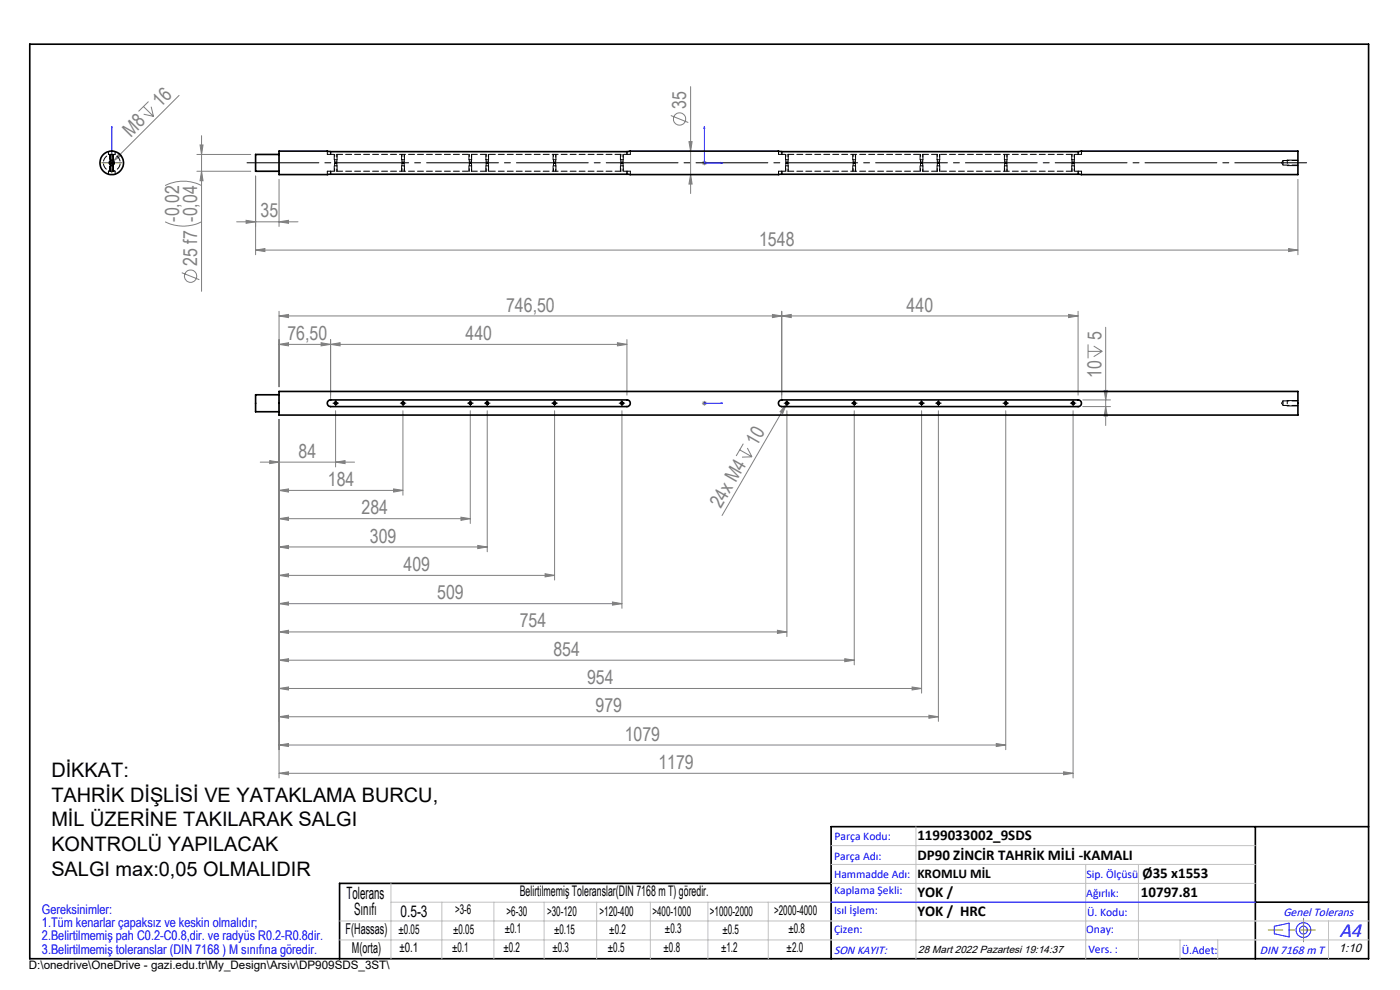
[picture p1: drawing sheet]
<svg xmlns="http://www.w3.org/2000/svg" width="297mm" height="210mm" viewBox="0 0 297 210" stroke-linecap="round" stroke-linejoin="round" font-family="sans-serif">
<g fill="none" stroke="#808080" stroke-width=".21">
<path d="M146.5 18.4v22.7M23.2 34.6h1M23.4 34.2l.7 .7M23.7 34v1.1M24.1 34.2l-.7 .7M25.3 32.5l.5 .5-1.7 1.1zM30.4 22.6l2.2 2.1M30.5 24.2l2.1 .5M31.5 21.5l-2.1 2.1M32.1 22.6l.5 2.1M35 39.4a8.6 8.6 0 0 1 7.8 0M38 20.2l-14.7 14.8"/>
<path d="M41.8 32.8h11.4M41.8 36.3h11.4M42.4 30.8h.7l-.3 2zM42.8 36.3l.3 2h-.7zM42.8 28.8v33M54.2 37.4v16.6M59.2 38.1v9.9M142.3 24.5l3.7 1.5M146.2 30h.6l-.3 2.1zM146.5 37l.3 2h-.6zM148.9 34.6h1M149.1 34.2l.7 .7"/>
<path d="M149.4 34v1.1M149.8 34.2l-.7 .7M275.3 38.1v15.9M35 47.1a8.6 8.6 0 0 0 7.8 0M38.6 57.8l3.7 1.5M50.2 47.1h13M52.2 46.7l2 .4-2 .3zM54.2 53l2-.3v.7zM54.2 53h221.1M59.2 47.1l2-.4v.7zM273.4 52.7l1.9 .3-1.9 .4zM59.2 73.1l2-.4v.7z"/>
<path d="M59.2 67l2-.3v.7zM59.2 66v16M68.1 72.7l2 .4-2 .3zM70.1 73.1l2-.4v.7zM70.1 72v12.6M131 72.7l2 .4-2 .3zM133 73.1h-73.8M133 72v11.8M163.9 66.7l1.9 .3-1.9 .4zM165.8 67l2.1-.3v.7zM165.8 66v18.6M226.7 66.7l2 .3-2 .4z"/>
<path d="M228.7 67h-169.5M228.7 66v17.8M230.8 73.1v2.9M230.8 74.5h3M232 73.4l1.8 1.1M233.8 74.5l-1.8 1.2M234.6 69.4v20.9M55.2 98h20M57.2 97.7l2 .3-2 .3zM59.2 89v76M71.2 98l2-.3v.6zM71.2 87.1v12"/>
<path d="M85.5 87.1v17.9M99.8 87.1v23.9M103.4 87.1v29.9M117.7 87.1v35.9M131.9 87.1v41.9M148.9 85.5h1M149.1 85.2l.7 .7M149.4 85v1M149.8 85.2l-.7 .7M156.9 95.4l2.6 1.5M157.7 94.1l-1.5 2.6M158.5 95l1 1.9"/>
<path d="M159.5 96.9l-2.1 .1M166.8 85.8l-.7 1.9-.6-.4zM166.8 85.8l-13.6 23.6M166.9 87.1v47.9M167.1 85.3l-.3 .5M181.2 87.1v53.9M195.5 87.1v59.9M199.1 87.1v65.9M213.4 87.1v71.9M227.6 87.1v77.9M229.7 84.8h5.9M229.7 86.2h5.9"/>
<path d="M234.2 82.8h.7l-.3 2zM234.6 86.2l.3 2.1h-.7zM59.2 104l2-.3v.7zM59.2 110l2-.3v.7zM59.2 116l2-.3v.7zM59.2 104h26.3M59.2 110h40.6M59.2 116h44.2M83.5 103.7l2 .3-2 .4zM97.8 109.7l2 .3-2 .4zM101.4 115.7l2 .3-2 .4zM59.2 122.1l2-.4v.7z"/>
<path d="M59.2 128l2-.3v.7zM59.2 134l2-.3v.7zM59.2 122.1h58.5M59.2 128h72.7M59.2 134h107.7M115.6 121.7l2.1 .4-2.1 .3zM129.9 127.7l2 .3-2 .4zM164.9 133.7l2 .3-2 .4zM179.2 139.7l2 .3-2 .4zM59.2 140l2-.3v.7zM59.2 146l2-.3v.7zM59.2 152l2-.3v.7z"/>
<path d="M59.2 158l2-.3v.7zM59.2 140h122M59.2 146h136.3M59.2 152h139.9M59.2 158h154.2M193.5 145.7l2 .3-2 .4zM197.1 151.7l2 .3-2 .4zM211.3 157.7l2.1 .3-2.1 .4zM59.2 164l2-.3v.7zM59.2 164h168.4M225.6 163.7l2 .3-2 .4z"/>
<circle cx="144.2" cy="25.3" r="1.31"/>
<circle cx="40.4" cy="58.6" r="1.3"/>
</g>
<g fill="none" stroke="#00f" stroke-width=".21">
<path d="M23.7 34.5v.1zM23.7 26.8v.4v-.4M23.7 34.6h.1M23.7 26.8v7.8M149.4 26.8l.1 .4h-.2zM149.4 26.8v7.8h3.9M152.9 34.5l.4 .1h-.4zM149.3 85.5h.2zM149.4 85.5h.1M149.4 85.5h3.9M153.3 85.5h-.4h.4M176.3 191.4h90"/>
<path d="M270.3 196.5l3.2-.7v2.9l-3.2-.6z"/>
<circle cx="276.5" cy="197.3" r="1.57"/>
<circle cx="276.5" cy="197.3" r=".83"/>
</g>
<g fill="none" stroke="#000" stroke-width=".21">
<path d="M23.1 34.7a.57 .57 0 0 1 .5-.7 .57 .57 0 0 1 .7 .6 .57 .57 0 0 1-.7 .5M23.4 32.8v1.1M23.4 35.2v1.1M24 32.8v1.1M24 35.2v1.1M70.9 32.8v1.1M70.9 35.2v1.1M71.5 32.8v1.1M71.5 35.2v1.1M85.2 32.8v1.1M85.2 35.2v1.1M85.8 32.8v1.1"/>
<path d="M85.8 35.2v1.1M99.5 32.8v1.1M99.5 35.2v1.1M100 32.8v1.1M100 35.2v1.1M103.1 32.8v1.1M103.1 35.2v1.1M103.6 32.8v1.1M103.6 35.2v1.1M117.3 32.8v1.1M117.3 35.2v1.1M117.9 32.8v1.1"/>
<path d="M117.9 35.2v1.1M131.6 32.8v1.1M131.6 35.2v1.1M132.2 32.8v1.1M132.2 35.2v1.1M166.7 32.8v1.1M166.7 35.2v1.1M167.2 32.8v1.1M167.2 35.2v1.1M180.9 32.8v1.1M180.9 35.2v1.1M181.5 32.8v1.1"/>
<path d="M181.5 35.2v1.1M195.2 32.8v1.1M195.2 35.2v1.1M195.8 32.8v1.1M195.8 35.2v1.1M198.8 32.8v1.1M198.8 35.2v1.1M199.4 32.8v1.1M199.4 35.2v1.1M213.1 32.8v1.1M213.1 35.2v1.1M213.6 32.8v1.1"/>
<path d="M213.6 35.2v1.1M227.4 32.8v1.1M227.4 35.2v1.1M227.9 32.8v1.1M227.9 35.2v1.1M273 35.1h2.3M273 34h2.3M70.8 85.5h.8M70.9 85.6a.29 .29 0 0 1 .3-.3 .29 .29 0 0 1 .3 .3 .29 .29 0 0 1-.4 .2M71.2 85.2v.7M85.1 85.5h.8M85.2 85.6a.29 .29 0 0 1 .3-.3 .29 .29 0 0 1 .3 .3 .29 .29 0 0 1-.4 .2"/>
<path d="M85.5 85.2v.7M99.4 85.5h.8M99.5 85.6a.29 .29 0 0 1 .3-.3 .29 .29 0 0 1 .3 .3 .29 .29 0 0 1-.4 .2M99.8 85.2v.7M103 85.5h.7M103.1 85.6a.3 .3 0 0 1 .2-.4 .3 .3 0 0 1 .4 .4 .3 .3 0 0 1-.4 .2M103.4 85.2v.7M117.3 85.5h.7M117.4 85.6a.29 .29 0 0 1 .3-.3 .29 .29 0 0 1 .2 .3 .29 .29 0 0 1-.4 .2M117.7 85.2v.7M131.6 85.5h.7M131.7 85.6a.29 .29 0 0 1 .2-.3 .29 .29 0 0 1 .3 .3 .29 .29 0 0 1-.4 .2"/>
<path d="M131.9 85.2v.7M166.6 85.5h.7M166.7 85.6a.3 .3 0 0 1 .2-.4 .3 .3 0 0 1 .3 .4 .3 .3 0 0 1-.3 .2M166.9 85.2v.7M180.8 85.5h.8M180.9 85.6a.29 .29 0 0 1 .3-.3 .29 .29 0 0 1 .3 .3 .29 .29 0 0 1-.4 .2M181.2 85.2v.7M195.1 85.5h.8M195.2 85.6a.29 .29 0 0 1 .3-.3 .29 .29 0 0 1 .3 .3 .29 .29 0 0 1-.4 .2M195.5 85.2v.7M198.7 85.5h.7M198.8 85.6a.3 .3 0 0 1 .3-.4 .3 .3 0 0 1 .3 .4 .3 .3 0 0 1-.4 .2"/>
<path d="M199.1 85.2v.7M213 85.5h.7M213.1 85.6a.3 .3 0 0 1 .2-.4 .3 .3 0 0 1 .4 .4 .3 .3 0 0 1-.4 .2M213.4 85.2v.7M227.3 85.5h.7M227.4 85.6a.3 .3 0 0 1 .2-.4 .3 .3 0 0 1 .3 .4 .3 .3 0 0 1-.3 .2M227.6 85.2v.7M273 86.1h2.3M273 85h2.3"/>
</g>
<path d="M277.4 34.5h-225.2" fill="none" stroke="#000" stroke-width=".21" stroke-dasharray="15.2 1.3 1.3 1.3" stroke-dashoffset="-.2"/>
<path d="M6.3 9.4h284v194h-284zM266.3 175.4v28M290.3 175.4h-114v28M176.3 187.4h-104.3v16M266.3 191.4h24" fill="none" stroke="#000" stroke-width=".35"/>
<path d="M279 197.3h-9.9" fill="none" stroke="#f00" stroke-width=".21" stroke-dasharray="15.2 1.3 1.3 1.3" stroke-dashoffset="12.2"/>
<path d="M276.5 197.3v2.5M276.5 197.3v-2.5" fill="none" stroke="#808080" stroke-width=".21" stroke-dasharray="15.2 1.3 1.3 1.3"/>
<g fill="none" stroke="#c0c0c0" stroke-width=".21">
<path d="M176.3 179.4h90M194.3 175.4v28M72 199.4h218.3M72 195.4h218.3M82.9 187.4v16M82.9 191.4h183.4M93.7 191.4v12M104.8 191.4v12M115.4 191.4v12M126.6 191.4v12M138 191.4v12M150.2 191.4v12"/>
<path d="M163 191.4v12M176.3 183.4h90M176.3 187.4h90M230.3 183.4v20M241.5 183.4v20M250.3 199.4v4M258.3 199.4v4M281.8 195.4v8"/>
</g>
<g fill="none" stroke="#000" stroke-width=".21" stroke-dasharray="15.2 1.3 1.3 1.3">
<path d="M70.9 85.5h-.3M71.2 85.2v-.3M71.2 85.9v.2M71.6 85.5h.2M85.2 85.5h-.3M85.5 85.2v-.3M85.5 85.9v.2M85.9 85.5h.2M99.4 85.5h-.2M99.8 85.2v-.3M99.8 85.9v.2M100.2 85.5h.2"/>
<path d="M103 85.5h-.2M103.4 85.2v-.3M103.4 85.9v.2M103.7 85.5h.3M117.3 85.5h-.2M117.7 85.2v-.3M117.7 85.9v.2M118 85.5h.2M131.6 85.5h-.3M131.9 85.2v-.3M131.9 85.9v.2M132.3 85.5h.2"/>
<path d="M166.6 85.5h-.3M166.9 85.2v-.3M166.9 85.9v.2M167.3 85.5h.2M180.9 85.5h-.3M181.2 85.2v-.3M181.2 85.9v.2M181.6 85.5h.2M195.2 85.5h-.3M195.5 85.2v-.3M195.5 85.9v.2M195.9 85.5h.2"/>
<path d="M198.7 85.5h-.2M199.1 85.2v-.3M199.1 85.9v.2M199.4 85.5h.3M213 85.5h-.2M213.4 85.2v-.3M213.4 85.9v.2M213.7 85.5h.3M227.3 85.5h-.2M227.7 85.2v-.3M227.7 85.9v.2M228 85.5h.2"/>
</g>
<path d="M273.1 34v1.1M273.1 84.9v1.2" fill="none" stroke="#000" stroke-width=".21" stroke-dasharray="1.3 .6" stroke-dashoffset=".6"/>
<g fill="none" stroke="#000" stroke-width=".21" stroke-dasharray="1.3 .6">
<path d="M23.4 33.9h.6M24 35.2h-.6M70.9 33.9h.6M71.5 35.2h-.6M85.2 33.9h.6M85.8 35.2h-.6M99.5 33.9h.6M100.1 35.2h-.6M103.1 33.9h.6M103.7 35.2h-.6M117.4 33.9h.5M117.9 35.2h-.5"/>
<path d="M131.7 33.9h.5M132.2 35.2h-.5M166.7 33.9h.5M167.2 35.2h-.5M180.9 33.9h.6M181.5 35.2h-.6M195.2 33.9h.6M195.8 35.2h-.6M198.8 33.9h.6M199.4 35.2h-.6M213.1 33.9h.6M213.7 35.2h-.6"/>
<path d="M227.4 33.9h.5M227.9 35.2h-.5"/>
</g>
<path d="M23 34.5h-1.4M23.7 33.8v-1.4M23.7 35.2v1.5M24.4 34.5h1.5" fill="none" stroke="#808000" stroke-width=".21" stroke-dasharray="15.2 1.3 1.3 1.3"/>
<path d="M23.4 34.6h.7M23.7 34.2v.7" fill="none" stroke="#808000" stroke-width=".21"/>
<g fill="#00f">
<path d="M152.9 34.5l.4 .1h-.4zM149.4 26.8l.1 .4h-.2z"/>
<path d="M23.7 34.5v.1zM23.7 26.8v.4z"/>
<path d="M152.9 85.5h.4zM149.3 85.5h.2z"/>
</g>
<g fill="#808080">
<path d="M25.3 32.5l.5 .5-1.7 1.1z"/>
<path d="M166.8 85.8l-.7 1.9-.6-.4z"/>
<path d="M52.2 46.7l2 .4-2 .3zM59.2 47.1l2-.4v.7zM54.2 53l2-.3v.7zM273.4 52.7l1.9 .3-1.9 .4zM57.2 97.7l2 .3-2 .3zM71.2 98l2-.3v.6zM59.2 104l2-.3v.7zM83.5 103.7l2 .3-2 .4zM59.2 110l2-.3v.7zM97.8 109.7l2 .3-2 .4zM59.2 116l2-.3v.7zM101.4 115.7l2 .3-2 .4zM59.2 122.1l2-.4v.7zM115.6 121.7l2.1 .4-2.1 .3zM59.2 128l2-.3v.7zM129.9 127.7l2 .3-2 .4zM59.2 140l2-.3v.7zM179.2 139.7l2 .3-2 .4zM59.2 134l2-.3v.7zM164.9 133.7l2 .3-2 .4zM59.2 146l2-.3v.7zM193.5 145.7l2 .3-2 .4zM59.2 152l2-.3v.7zM197.1 151.7l2 .3-2 .4zM59.2 158l2-.3v.7zM211.3 157.7l2.1 .3-2.1 .4zM59.2 164l2-.3v.7zM225.6 163.7l2 .3-2 .4zM59.2 73.1l2-.4v.7zM68.1 72.7l2 .4-2 .3zM59.2 67l2-.3v.7zM163.9 66.7l1.9 .3-1.9 .4z"/>
<path d="M70.1 73.1l2-.4v.7zM131 72.7l2 .4-2 .3z"/>
<path d="M146.5 37l.3 2h-.6zM146.2 30h.6l-.3 2.1z"/>
<path d="M42.4 30.8h.7l-.3 2zM42.8 36.3l.3 2h-.7zM234.2 82.8h.7l-.3 2zM234.6 86.2l.3 2.1h-.7z"/>
<path d="M165.8 67l2.1-.3v.7zM226.7 66.7l2 .3-2 .4z"/>
</g>
<g fill="none" stroke="#000" stroke-width=".35">
<path d="M59.2 32.1h216.1v4.9h-216.1zM59.2 32.8h-5v3.5h5M59.2 83h216.1v5h-216.1zM59.2 83.7h-5v3.6h5M69.6 85.1l.4-.3h63a.71 .71 0 0 1 .7 .7 .71 .71 0 0 1-.7 .7h-62.9l-.5-.2-.2-.5zM165.3 85.1l.4-.3h63a.71 .71 0 0 1 .7 .7 .71 .71 0 0 1-.7 .7h-62.9l-.5-.2-.2-.5z"/>
<circle cx="23.7" cy="34.6" r="2.5"/>
<circle cx="23.7" cy="34.6" r=".5"/>
<circle cx="71.2" cy="85.5" r=".25"/>
<circle cx="85.5" cy="85.5" r=".25"/>
<circle cx="99.8" cy="85.5" r=".25"/>
<circle cx="103.4" cy="85.5" r=".25"/>
<circle cx="117.6" cy="85.5" r=".25"/>
<circle cx="131.9" cy="85.5" r=".25"/>
<circle cx="166.9" cy="85.5" r=".25"/>
<circle cx="181.2" cy="85.5" r=".25"/>
<circle cx="195.5" cy="85.5" r=".25"/>
<circle cx="199.1" cy="85.5" r=".25"/>
<circle cx="213.4" cy="85.5" r=".25"/>
<circle cx="227.6" cy="85.5" r=".25"/>
</g>
<g fill="none" stroke="#000" stroke-width=".21" stroke-dasharray="1.3 .6">
<path d="M23 36.3v.6M23 32.7v-.6M23.5 34.4h.5M23.5 34.4l.2 .1M23.7 34.5l-.2 .2M23.7 34.5l.3-.1M24 34.7h-.5M24 34.7l-.3-.2M24.4 36.3v.6M24.4 32.7v-.6M69.4 32h.1M69.4 37h.1"/>
<path d="M70.2 32.7v-.6M70.2 36.3v.6M71 34.4h.2M71 34.4l.2 .1M71.2 34.4h.3M71.2 34.5l-.2 .2M71.2 34.5l.3-.1M71.5 34.7h-.5M71.5 34.7l-.3-.2M85.3 34.4h.2M85.3 34.4l.2 .1M85.5 34.4h.2"/>
<path d="M85.5 34.5l.2-.1M85.5 34.5l-.2 .2M85.7 34.7h-.4M85.7 34.7l-.2-.2M99.6 34.4h.2M99.6 34.4l.2 .1M99.8 34.4h.2M99.8 34.5l-.2 .2M99.8 34.5l.2-.1M100 34.7h-.4M100 34.7l-.2-.2M103.1 34.4h.3"/>
<path d="M103.1 34.4l.3 .1M103.4 34.4h.2M103.4 34.5l.2-.1M103.4 34.5l-.3 .2M103.6 34.7h-.5M103.6 34.7l-.2-.2M117.4 34.4h.3M117.4 34.4l.3 .1M117.7 34.4h.2M117.7 34.5l-.3 .2M117.7 34.5l.2-.1M117.9 34.7h-.5"/>
<path d="M117.9 34.7l-.2-.2M131.7 34.4h.2M131.7 34.4l.2 .1M131.9 34.4h.3M131.9 34.5l.3-.1M131.9 34.5l-.2 .2M132.2 34.7h-.5M132.2 34.7l-.3-.2M133 32.7v-.6M133 36.3v.6M133.7 32h.1M165.2 32h.1"/>
<path d="M165.2 37h.1M165.9 36.3v.6M165.9 32.7v-.6M166.7 34.4h.2M166.7 34.4l.2 .1M166.9 34.4h.3M166.9 34.5l-.2 .2M166.9 34.5l.3-.1M167.2 34.7h-.5M167.2 34.7l-.3-.2M181 34.4h.2M181 34.4l.2 .1"/>
<path d="M181.2 34.4h.3M181.2 34.5l.3-.1M181.2 34.5l-.2 .2M181.5 34.7h-.5M181.5 34.7l-.3-.2M195.3 34.4h.2M195.3 34.4l.2 .1M195.5 34.4h.2M195.5 34.5l.2-.1M195.5 34.5l-.2 .2M195.7 34.7h-.4M195.7 34.7l-.2-.2"/>
<path d="M198.8 34.4h.3M198.8 34.4l.3 .1M199.1 34.4h.2M199.1 34.5l.2-.1M199.1 34.5l-.3 .2M199.3 34.7h-.5M199.3 34.7l-.2-.2M213.1 34.4h.3M213.1 34.4l.3 .1M213.4 34.4h.2M213.4 34.5l-.3 .2M213.4 34.5l.2-.1"/>
<path d="M213.6 34.7h-.5M213.6 34.7l-.2-.2M227.4 34.4h.3M227.4 34.4l.3 .1M227.7 34.4h.2M227.7 34.5l.2-.1M227.7 34.5l-.3 .2M227.9 34.7h-.5M227.9 34.7l-.2-.2M228.7 36.3v.6M228.7 32.7v-.6M229.4 32.1v-.1"/>
<path d="M271.9 34.5l.3 .5M272.2 35h3.2M272.2 34l-.3 .5M275.4 34h-3.2M271.9 85.5l.3 .5M272.2 86h3.2M272.2 85l-.3 .5M275.4 85h-3.2"/>
</g>
<g fill="none" stroke="#000" stroke-width=".21" stroke-dasharray="1.3 .6" stroke-dashoffset=".4">
<path d="M69.4 32.7h.8M69.4 36.3h.8M69.4 32v.7M69.4 36.3v.7M133 32.7h.7M133 36.3h.7M133.7 32.7v-.7M133.7 37v-.7M165.2 36.3h.7M165.2 32.7h.7M165.2 36.3v.7M165.2 32v.7"/>
<path d="M228.7 36.3h.7M228.7 32.7h.7M229.4 37v-.7M229.4 32.7v-.7"/>
</g>
<path d="M70.2 36.3h62.8M70.2 32.7h62.8M165.9 32.7h62.8M165.9 36.3h62.8" fill="none" stroke="#000" stroke-width=".21" stroke-dasharray="1.3 .6" stroke-dashoffset=".6"/>
<path d="M272.2 34v1M272.2 85v1" fill="none" stroke="#000" stroke-width=".21" stroke-dasharray="1.3 .6" stroke-dashoffset=".5"/>
<g fill="none" stroke="#000" stroke-width=".21" stroke-dasharray="1.3 .6" stroke-dashoffset=".8">
<path d="M23.5 32.7v1.7M23.5 34.7v1.6M24 34.4v-1.7M24 36.3v-1.6M71 34.7v1.6M71 32.7v1.7M71.5 36.3v-1.6M71.5 34.4v-1.7M85.3 32.7v1.7M85.3 34.7v1.6M85.7 34.4v-1.7M85.7 36.3v-1.6"/>
<path d="M99.6 32.7v1.7M99.6 34.7v1.6M100 34.4v-1.7M100 36.3v-1.6M103.1 34.7v1.6M103.1 32.7v1.7M103.6 36.3v-1.6M103.6 34.4v-1.7M117.4 32.7v1.7M117.4 34.7v1.6M117.9 34.4v-1.7M117.9 36.3v-1.6"/>
<path d="M131.7 32.7v1.7M131.7 34.7v1.6M132.2 34.4v-1.7M132.2 36.3v-1.6M166.7 34.7v1.6M166.7 32.7v1.7M167.2 36.3v-1.6M167.2 34.4v-1.7M181 32.7v1.7M181 34.7v1.6M181.5 34.4v-1.7M181.5 36.3v-1.6"/>
<path d="M195.3 32.7v1.7M195.3 34.7v1.6M195.7 34.4v-1.7M195.7 36.3v-1.6M198.8 34.7v1.6M198.8 32.7v1.7M199.3 36.3v-1.6M199.3 34.4v-1.7M213.1 32.7v1.7M213.1 34.7v1.6M213.6 34.4v-1.7M213.6 36.3v-1.6"/>
<path d="M227.4 32.7v1.7M227.4 34.7v1.6M227.9 34.4v-1.7M227.9 36.3v-1.6"/>
</g>
<path d="M23 36.3h1.4M23 32.7h1.4M23.7 32.7a1.79 1.79 0 0 0-1.6 2.6 1.79 1.79 0 0 0 3.1 .3 1.79 1.79 0 0 0-1.2-2.8l-.3-.1" fill="none" stroke="#000" stroke-width=".21" stroke-dasharray="1.3 .6" stroke-dashoffset=".7"/>
<text font-size="4.4" fill="#00f" x="284.2" y="198.7">A4</text>
<g font-size="4.2">
<text x="10.9" y="164.7">DİKKAT:</text>
<text x="10.9" y="170.1">TAHRİK DİŞLİSİ VE YATAKLAMA BURCU,</text>
<text x="10.9" y="175.3">MİL ÜZERİNE TAKILARAK SALGI</text>
<text x="10.9" y="180.5">KONTROLÜ YAPILACAK</text>
<text x="10.9" y="185.8">SALGI max:0,05 OLMALIDIR</text>
</g>
<g font-size="4.1" fill="#808080">
<text x="34.1" y="22.9" transform="rotate(-45 34.1 22.9)">16</text>
<text x="145.6" y="23.1" transform="rotate(-90 145.6 23.1)">35</text>
<text x="27.8" y="29.2" transform="rotate(-45 27.8 29.2)">M8</text>
<text x="38" y="47" transform="rotate(-90 38 47)">-0,02</text>
<text x="55.3" y="46.1">35</text>
<text x="161" y="52.1">1548</text>
<text x="41.9" y="56.4" transform="rotate(-90 41.9 56.4)">25 f7 -0,04</text>
<text x="107.4" y="66.1">746,50</text>
<text x="192.3" y="66.1">440</text>
<text x="61" y="72.1">76,50</text>
<text x="98.8" y="72.1">440</text>
<text x="233.7" y="72.2" transform="rotate(-90 233.7 72.2)">5</text>
<text x="233.7" y="80.2" transform="rotate(-90 233.7 80.2)">10</text>
<text x="160.5" y="94.8" transform="rotate(-60 160.5 94.8)">10</text>
<text x="63.3" y="97.1">84</text>
<text x="69.5" y="103.1">184</text>
<text x="76.7" y="109.1">284</text>
<text x="152.9" y="108.1" transform="rotate(-60 152.9 108.1)">24x M4</text>
<text x="78.5" y="115.1">309</text>
<text x="85.6" y="121.1">409</text>
<text x="92.8" y="127.1">509</text>
<text x="110.3" y="133.1">754</text>
<text x="117.4" y="139.1">854</text>
<text x="124.5" y="145.1">954</text>
<text x="126.3" y="151.1">979</text>
<text x="132.5" y="157.1">1079</text>
<text x="139.7" y="163.1">1179</text>
</g>
<g font-size="3.6">
<text x="73.5" y="190.7">Tolerans</text>
<text x="75.1" y="194.1">Sınıfı</text>
</g>
<text font-size="3.4" x="85" y="194.4">0.5-3</text>
<g font-size="3.2">
<text x="194.6" y="178.2">1199033002_9SDS</text>
<text x="194.6" y="182.4">DP90 ZİNCİR TAHRİK MİLİ -KAMALI</text>
<text x="194.6" y="190.2">YOK /</text>
<text x="242" y="190.2">10797.81</text>
<text x="242.4" y="186.2">Ø35 x1553</text>
<text x="194.6" y="194.3">YOK / HRC</text>
<text x="73.3" y="198.1">F(Hassas)</text>
<text x="74.7" y="202.2">M(orta)</text>
</g>
<text font-size="3.1" x="110.3" y="190.1">Belirtilmemiş Toleranslar(DIN 7168 m T) göredir.</text>
<g font-size="2.8">
<text x="194.6" y="186.2">KROMLU MİL</text>
<text x="96.5" y="193.9">&gt;3-6</text>
<text x="107.1" y="198">±0.1</text>
<text x="107.5" y="194.2">&gt;6-30</text>
<text x="116.1" y="194.2">&gt;30-120</text>
<text x="127.2" y="194.2">&gt;120-400</text>
<text x="138.4" y="194.2">&gt;400-1000</text>
<text x="150.6" y="194.2">&gt;1000-2000</text>
<text x="164.2" y="194.2">&gt;2000-4000</text>
<text x="167.2" y="198">±0.8</text>
<text x="84.6" y="198.2">±0.05</text>
<text x="84.7" y="201.9">±0.1</text>
<text x="95.9" y="201.9">±0.1</text>
<text x="96.1" y="198.1">±0.05</text>
<text x="106.8" y="201.9">±0.2</text>
<text x="117.2" y="202">±0.3</text>
<text x="117.5" y="198.1">±0.15</text>
<text x="129" y="201.9">±0.5</text>
<text x="129.3" y="198">±0.2</text>
<text x="140.8" y="201.9">±0.8</text>
<text x="141.1" y="198">±0.3</text>
<text x="153" y="201.9">±1.2</text>
<text x="153.3" y="198">±0.5</text>
<text x="166.9" y="201.8">±2.0</text>
</g>
<g font-size="2.8" fill="#0000e8">
<text x="8.9" y="193.8">Gereksinimler:</text>
<text x="8.9" y="196.6">1.Tüm kenarlar çapaksız ve keskin olmalıdır;</text>
<text x="8.9" y="199.5">2.Belirtilmemiş pah C0.2-C0.8,dir. ve radyüs R0.2-R0.8dir.</text>
<text x="8.9" y="202.3">3.Belirtilmemiş toleranslar (DIN 7168 ) M sınıfına göredir.</text>
</g>
<g font-size="2.6" fill="#00f">
<text x="272.3" y="194.3">Genel Tolerans</text>
<text x="176.9" y="202.3">SON KAYIT:</text>
<text x="267.3" y="202.4">DIN 7168 m T</text>
</g>
<text font-size="2.6" x="284" y="202">1:10</text>
<g font-size="2.5" fill="#00f">
<text x="177" y="178.2">Parça Kodu:</text>
<text x="177" y="182.4">Parça Adı:</text>
<text x="176.9" y="186.2">Hammadde Adı:</text>
<text x="177" y="189.7">Kaplama Şekli:</text>
<text x="230.5" y="190.2">Ağırlık:</text>
<text x="230.5" y="186.2">Sip. Ölçüsü</text>
<text x="176.9" y="193.9">Isıl İşlem:</text>
<text x="177" y="197.8">Çizen:</text>
<text x="230.4" y="197.8">Onay:</text>
<text x="230.6" y="194.3">Ü. Kodu:</text>
<text x="230.9" y="202.1">Vers. :</text>
<text x="250.7" y="202.4">Ü.Adet:</text>
</g>
<text font-size="2.5" x="6.1" y="205.5">D:\onedrive\OneDrive - gazi.edu.tr\My_Design\Arsiv\DP909SDS_3ST\</text>
<text font-size="2.2" x="194.8" y="202.1">28 Mart 2022 Pazartesi 19:14:37</text>
</svg>
